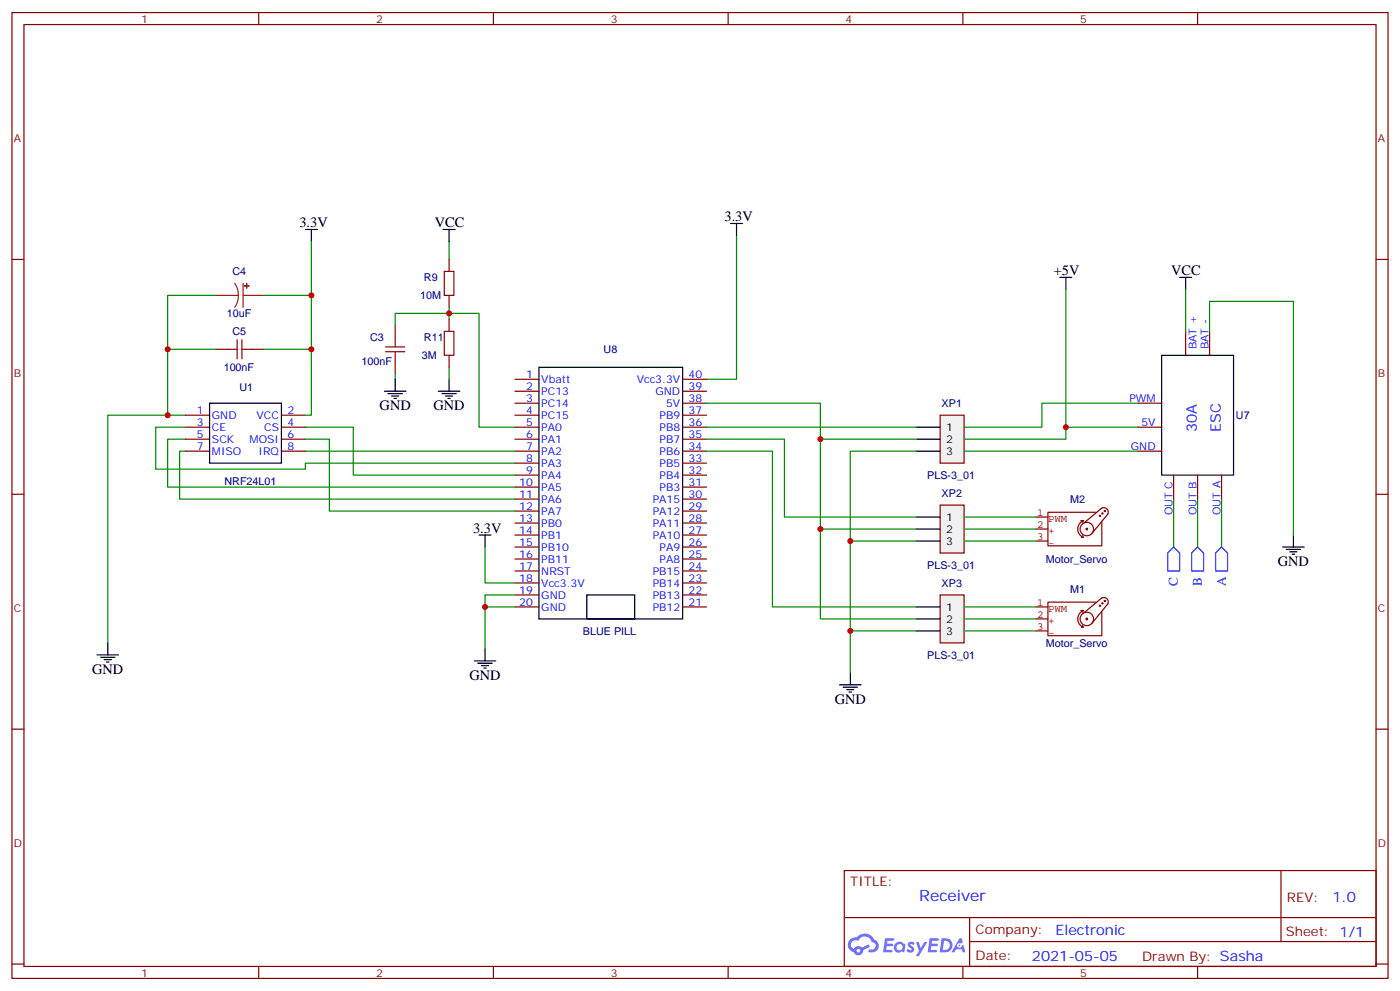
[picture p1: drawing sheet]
<svg xmlns="http://www.w3.org/2000/svg" width="412mm" height="292mm" viewBox="0 0 412 292" stroke-linecap="round" stroke-linejoin="round" font-family="sans-serif">
<g fill="none" stroke="#870000" stroke-width=".35">
<path d="M3.5 3.7h405.4v284.3h-405.4zM7.1 7.2h398.2v277.3h-398.2zM76.2 3.7v3.5M145.3 3.7v3.5M214.5 3.7v3.5M283.6 3.7v3.5M352.8 3.7v3.5M3.5 76.4h3.6M405.3 76.4h3.6M3.5 145.5h3.6M405.3 145.5h3.6M3.5 214.7h3.6"/>
<path d="M405.3 214.7h3.6M248.7 256.3h156.6v28.2h-156.6zM377.3 256.3v20.9M248.7 270.1h156.5M285.6 277.2h119.6M285.6 270.1v14.2M3.5 283.8h3.6M76.2 284.5v3.5M145.3 284.5v3.5M214.5 284.5v3.5M283.6 284.5v3.5M352.8 284.5v3.5"/>
<path d="M405.3 283.8h3.6"/>
</g>
<g fill="#5487ff">
<path d="M267.7 277.5a1.22 1.22 0 0 1 1.7 .2l-.4 .6a.47 .47 0 0 0-.3-.4 .47 .47 0 0 0-.5 .2l.1 .2a1.14 1.14 0 0 1 .8 1.8 1.14 1.14 0 0 1-1.9 0l-.2-.2 .5-.6 .7 .5a.29 .29 0 0 0 .3-.3 .29 .29 0 0 0-.2-.3 1.04 1.04 0 0 1-.6-1.7z"/>
<path d="M260.7 276.2h2.4l.3 .2-.2 .5-1.8 .1-.1 .8h1.5l.3 .4-.3 .4h-1.6l-.2 1.1h1.7l.2 .3-.2 .3-2.6 .1z"/>
<path d="M273.8 276.2h2.4l.3 .2-.1 .5-1.8 .1-.2 .8h1.6l.3 .4-.4 .4-1.6-.1-.1 1.1 1.7 .1 .2 .3-.2 .3-2.6 .1z"/>
<path d="M282.6 276.2h.7l.3 1.3-.6 .3a.69 .69 0 0 0-1 .3 .69 .69 0 0 0 .4 .9 .69 .69 0 0 0 .9-.6l.5-.2 .6 2.2h-.8l-.2-.9h-1.8l-.5 .9h-.8z"/>
<path d="M269.8 277.3h.8l.6 1.8 1.1-1.8h.9l-2.6 4.2h-.8l.9-1.5z"/>
<path d="M277.4 276.2l-.6 4.2h1.3a2.11 2.11 0 0 0 2.5-2.1 2.11 2.11 0 0 0-2.5-2.1zM278.1 277a1.39 1.39 0 0 1 1.7 1.4 1.39 1.39 0 0 1-1.8 1.2h-.3z"/>
<path d="M263.7 277.8a1.54 1.54 0 0 0-.1 2.2 1.54 1.54 0 0 0 2.2 .1l.6 .3 .3-2.3-.2-.3h-.4a1.49 1.49 0 0 0-2.4 0zM264 278.8a.94 .94 0 0 1 1.8 0 .94 .94 0 0 1-1.8 0z"/>
<path d="M250.4 276.6a2.18 2.18 0 0 0 1.1 3.7 1.44 1.44 0 0 0 1.6 .9 1.44 1.44 0 0 0 1.2-1.4l2-1.1-.5-.7-1.9 1a1.47 1.47 0 0 0-2.4 .4 1.39 1.39 0 0 1-.7-1.9 1.39 1.39 0 0 1 2-.5 2.12 2.12 0 0 1 2.2-1.3 2.12 2.12 0 0 1 1.9 1.7 1.14 1.14 0 0 1 1.1 1.4 1.14 1.14 0 0 1-1.7 .7 .43 .43 0 0 0-.5 .4 .43 .43 0 0 0 .4 .5 1.98 1.98 0 0 0 2.5-1.2 1.98 1.98 0 0 0-1.2-2.6 3.1 3.1 0 0 0-5.3-.6l-.9 .1zM252.3 279.9a.55 .55 0 0 1 1.1 0 .55 .55 0 0 1-1.1 0z"/>
<circle cx="282.6" cy="278.3" r=".26"/>
</g>
<g fill="none" stroke="#008700" stroke-width=".35">
<path d="M91.7 71.1v51.1h-1.7M132.3 71.1v5.3M217 69.3v42.4h-8.9M63.5 87h-14.1v35.2M77.6 87h14.1M132.3 94v-1.7h8.8v33.5h10.6M132.3 90.5v1.8h-15.9v3.5M49.4 102.8h14.1M77.6 102.8h14.1M116.4 109.9v1.8M132.3 108.1v3.6M54.7 122.2h-23v67.1"/>
<path d="M54.7 132.8h-1.8v14.1h98.8M54.7 129.3h-5.3v14.1h102.3M90 125.8h14.1v14.1h47.6M90 132.8h61.7M151.7 178.7h-8.8v12.3M151.7 175.2h-8.8v3.5"/>
</g>
<g fill="none" stroke="#000" stroke-width=".35">
<path d="M90 67.6h3.5M91.7 67.6v3.5M130.5 67.6h3.6M132.3 67.6v3.5M215.2 65.8h3.5M217 65.8v3.5M61.7 118.7h21.2v17.6h-21.2zM113.2 115.2h6.4M114.3 115.9h4.2M115.4 116.6h2.1M116.1 117.3h.7M116.4 111.7v3.5"/>
<path d="M129.1 115.2h6.4M130.2 115.9h4.2M131.2 116.6h2.1M131.9 117.3h.7M132.3 111.7v3.5M158.7 108.1h42.4v74.1h-42.4zM172.9 175.2h14.1v7h-14.1zM28.6 192.8h6.3M29.6 193.5h4.3M30.7 194.2h2.1M31.4 194.9h.7M31.7 189.3v3.5"/>
<path d="M139.7 194.6h6.3M140.8 195.3h4.2M141.8 196h2.1M142.5 196.7h.7M142.9 191v3.6"/>
</g>
<path d="M130.9 79.9h2.8v7.1h-2.8zM116.4 99.3v2.8M130.9 97.5h2.8v7.1h-2.8zM67 102.8h2.8M69.8 100v5.7M71.3 102.8h2.8M71.3 100v5.7M113.6 103.5h5.6M113.6 102.1h5.6M116.4 103.5v2.9" fill="none" stroke="#a10000" stroke-width=".35"/>
<g fill="none" stroke="#870000" stroke-width=".35">
<path d="M132.3 76.4v3.5M116.4 95.8v3.5M132.3 87v3.5M132.3 94v3.5M63.5 102.8h3.5M74.1 102.8h3.5M116.4 106.4v3.5M132.3 104.6v3.5M151.7 111.7h7M151.7 115.2h7M151.7 118.7h7M201.1 111.7h7"/>
<path d="M201.1 115.2h7M201.1 118.7h7M54.7 122.2h7M54.7 125.8h7M54.7 129.3h7M54.7 132.8h7M82.9 122.2h7.1M82.9 125.8h7.1M82.9 129.3h7.1M82.9 132.8h7.1M151.7 122.2h7M151.7 125.8h7"/>
<path d="M151.7 129.3h7M151.7 132.8h7M151.7 136.3h7M151.7 139.9h7M201.1 122.2h7M201.1 125.8h7M201.1 129.3h7M201.1 132.8h7M201.1 136.3h7M201.1 139.9h7M151.7 143.4h7M151.7 146.9h7"/>
<path d="M151.7 150.5h7M151.7 154h7M151.7 157.5h7M201.1 143.4h7M201.1 146.9h7M201.1 150.5h7M201.1 154h7M201.1 157.5h7M151.7 161h7M151.7 164.6h7M151.7 168.1h7M151.7 171.6h7"/>
<path d="M151.7 175.2h7M151.7 178.7h7M201.1 161h7M201.1 164.6h7M201.1 168.1h7M201.1 171.6h7M201.1 175.2h7M201.1 178.7h7"/>
</g>
<path d="M63.5 87h6.7M69.1 83.4l.9 1.7 .2 1.9M70.2 87l-.2 1.8-.9 1.7M71.6 87h6M71.6 83.4v7.1" fill="none" stroke="#8c2424" stroke-width=".35"/>
<g fill="#8c2424" stroke="#8c2424" stroke-width=".35">
<path d="M72.6 83.4l.1 1.4z"/>
<path d="M72 84.1l1.4 .1z"/>
</g>
<g fill="none" stroke="#850000" stroke-width=".35">
<path d="M305.2 152.2h3.5M305.2 155.8h3.5M305.2 159.3h3.5M318.4 153.3h.7l-.2 .5M318.9 157.7l.2 .5h-.5M319.1 153.3a2.68 2.68 0 0 0-1.6 2.5 2.68 2.68 0 0 0 1.6 2.4M319.3 154l5.3-4.4a1.31 1.31 0 0 1 1.5 .2 1.31 1.31 0 0 1 .2 1.5l-4.7 5.9M320.4 155.8l-.3-.3-.2 .3 .4 .1M322.1 155.8a1.98 1.98 0 0 0-2.9-1.8 1.98 1.98 0 0 0-.1 3.4 1.98 1.98 0 0 0 3-1.5M322.8 150.8h-14.1v9.9h15.9v-7.1M324.2 151.9l-.2-.2-.2 .2 .4 .1M324.9 151.2l-.2-.2-.1 .2 .3 .1"/>
<path d="M325.6 150.5l-.2-.2-.1 .2 .3 .1M305.2 178.7h3.5M318.4 179.7h.7M319.1 179.7l-.2 .6M319.1 179.7a2.68 2.68 0 0 0-1.6 2.5 2.68 2.68 0 0 0 1.6 2.5M322.8 177.3h-14.1v9.8h15.9v-7M324.2 178.3l-.2-.1-.2 .1 .4 .1M324.9 177.6l-.2-.2-.1 .2 .3 .1M325.6 176.9l-.2-.2-.1 .2 .3 .1M305.2 182.2h3.5M305.2 185.7h3.5M318.6 184.7h.5"/>
<path d="M318.9 184.1l.2 .6M319.3 180.4l5.3-4.4a1.31 1.31 0 0 1 1.5 .3 1.31 1.31 0 0 1 .2 1.5l-4.7 5.8M320.4 182.2l-.3-.2-.2 .2 .4 .2M322.1 182.2a1.98 1.98 0 0 0-2.9-1.7 1.98 1.98 0 0 0-.1 3.4 1.98 1.98 0 0 0 3-1.5"/>
</g>
<path d="M276.9 122.2h7.1v14.1h-7.1z" fill="#f0f0f0" stroke="#870000" stroke-width=".35"/>
<path d="M269.9 125.8h7M269.9 129.3h7M269.9 132.8h7" fill="none" stroke="#000" stroke-width=".35"/>
<path d="M276.9 148.7h7.1v14.1h-7.1z" fill="#f0f0f0" stroke="#870000" stroke-width=".35"/>
<path d="M269.9 152.2h7M269.9 155.8h7M269.9 159.3h7" fill="none" stroke="#000" stroke-width=".35"/>
<path d="M276.9 175.2h7.1v14.1h-7.1z" fill="#f0f0f0" stroke="#870000" stroke-width=".35"/>
<g fill="none" stroke="#000" stroke-width=".35">
<path d="M312.2 81.7h3.5M314 81.7v3.5M347.5 81.7h3.5M349.2 81.7v3.5M342.2 104.6h21.2v35.3h-21.2zM141.1 157.5h3.5M142.9 157.5v3.5M381 157.5v3.5M269.9 178.7h7M377.8 161h6.4M378.9 161.7h4.2M379.9 162.5h2.2"/>
<path d="M380.6 163.2h.8M250.5 198.1v3.5M269.9 182.2h7M269.9 185.7h7M247.3 201.6h6.3M248.4 202.3h4.2M249.4 203h2.1M250.1 203.7h.7"/>
</g>
<g fill="none" stroke="#008700" stroke-width=".35">
<path d="M314 85.2v40.6M349.2 85.2v12.3M356.3 97.5v-8.8h24.7v68.8M208.1 118.7h33.6v63.5h28.2M335.1 118.7h-28.2v7.1h-22.9M54.7 125.8h-8.8v12.3h44.1v-1.8h61.7M90 129.3h7v21.2h54.7M208.1 129.3h23v22.9h38.8M208.1 132.8h19.4v45.9h42.4M208.1 125.8h61.8M241.7 129.3h28.2M269.9 132.8h-19.4v65.3"/>
<path d="M284 132.8h51.1M335.1 125.8h-21.1v3.5h-30M241.7 155.8h28.2M250.5 159.3h19.4M284 159.3h21.2M284 155.8h21.2M284 152.2h21.2M345.7 146.9v14.1M352.8 146.9v14.1M359.8 146.9v14.1M142.9 161v10.6h8.8M284 178.7h21.2"/>
<path d="M250.5 185.7h19.4M284 185.7h21.2M284 182.2h21.2"/>
</g>
<path d="M349.2 97.5v7.1M356.3 97.5v7.1M335.1 118.7h7.1M335.1 125.8h7.1M335.1 132.8h7.1M345.7 139.9v7M352.8 139.9v7M359.8 139.9v7" fill="none" stroke="#870000" stroke-width=".35"/>
<path d="M345.7 161l1.8 1.8v5.3h-3.5v-5.3zM352.8 161l1.7 1.8v5.3h-3.5v-5.3zM359.8 161l1.8 1.8v5.3h-3.5v-5.3z" fill="none" stroke="#00f" stroke-width=".35"/>
<g fill="#c00">
<circle cx="142.9" cy="178.7" r=".88"/>
<circle cx="132.3" cy="92.3" r=".88"/>
<circle cx="91.7" cy="87" r=".88"/>
<circle cx="91.7" cy="102.8" r=".88"/>
<circle cx="49.4" cy="122.2" r=".88"/>
<circle cx="49.4" cy="102.8" r=".88"/>
<circle cx="250.5" cy="159.3" r=".88"/>
<circle cx="250.5" cy="185.7" r=".88"/>
<circle cx="314" cy="125.8" r=".88"/>
<circle cx="241.7" cy="155.8" r=".88"/>
<circle cx="241.7" cy="129.3" r=".88"/>
</g>
<text font-size="4.6" fill="#00f" x="270.8" y="265.3">Receiver</text>
<g font-size="4.2">
<text x="213.4" y="65.1">3.3V</text>
<text x="88.2" y="66.9">3.3V</text>
<text x="128.1" y="66.9">VCC</text>
<text x="310.4" y="81">+5V</text>
<text x="345" y="81">VCC</text>
<text x="111.8" y="120.8">GND</text>
<text x="127.7" y="120.8">GND</text>
<text x="139.3" y="156.8">3.3V</text>
<text x="376.4" y="166.7">GND</text>
<text x="27.2" y="198.4">GND</text>
<text x="138.3" y="200.2">GND</text>
<text x="245.9" y="207.3">GND</text>
</g>
<g font-size="4.2" fill="#00f">
<text x="352.5" y="127.1" transform="rotate(-90 352.5 127.1)">30A</text>
<text x="359.6" y="127.3" transform="rotate(-90 359.6 127.3)">ESC</text>
<text x="392.5" y="265.6">1.0</text>
<text x="310.9" y="275.1">Electronic</text>
<text x="304" y="282.9">2021-05-05</text>
</g>
<g font-size="3.9" fill="#00f">
<text x="347" y="172.6" transform="rotate(-90 347 172.6)">C</text>
<text x="354" y="172.6" transform="rotate(-90 354 172.6)">B</text>
<text x="361.1" y="172.6" transform="rotate(-90 361.1 172.6)">A</text>
</g>
<g font-size="3.9" fill="#800">
<text x="250.5" y="260.9">TITLE:</text>
<text x="379.1" y="265.6">REV:</text>
<text x="287.4" y="275.1">Company:</text>
<text x="378.7" y="275.7">Sheet: 1/1</text>
<text x="287.4" y="282.8">Date:</text>
<text x="336.4" y="282.8">Drawn By: Sasha</text>
</g>
<g font-size="3.2" fill="#800">
<text x="41.6" y="6.7">1</text>
<text x="110.8" y="6.7">2</text>
<text x="179.9" y="6.7">3</text>
<text x="249.1" y="6.7">4</text>
<text x="318.2" y="6.7">5</text>
<text x="4.1" y="41.8">A</text>
<text x="405.9" y="41.8">A</text>
<text x="4.1" y="110.9">B</text>
<text x="405.9" y="110.9">B</text>
<text x="4.1" y="180.1">C</text>
<text x="405.9" y="180.1">C</text>
<text x="4.1" y="249.2">D</text>
<text x="405.9" y="249.2">D</text>
<text x="41.6" y="287.5">1</text>
<text x="110.8" y="287.5">2</text>
<text x="179.9" y="287.5">3</text>
<text x="249.1" y="287.5">4</text>
<text x="318.2" y="287.5">5</text>
</g>
<g font-size="3.2" fill="#000080">
<text x="68.4" y="81">C4</text>
<text x="124.9" y="82.8">R9</text>
<text x="123.8" y="88.1">10M</text>
<text x="66.8" y="93.4">10uF</text>
<text x="68.4" y="98.7">C5</text>
<text x="109" y="100.5">C3</text>
<text x="124.9" y="100.4">R11</text>
<text x="106.5" y="107.5">100nF</text>
<text x="124.3" y="105.7">3M</text>
<text x="177.8" y="103.9">U8</text>
<text x="65.9" y="109.3">100nF</text>
<text x="70.6" y="115.2">U1</text>
<text x="277.4" y="119.9">XP1</text>
<text x="364.1" y="123.4">U7</text>
<text x="66.1" y="142.8">NRF24L01</text>
<text x="273.1" y="141.1">PLS-3_01</text>
<text x="277.4" y="146.3">XP2</text>
<text x="315.2" y="148.1">M2</text>
<text x="273.1" y="167.5">PLS-3_01</text>
<text x="308.1" y="165.7">Motor_Servo</text>
<text x="277.4" y="172.8">XP3</text>
<text x="315.2" y="174.6">M1</text>
<text x="171.7" y="186.9">BLUE PILL</text>
<text x="308.1" y="190.4">Motor_Servo</text>
<text x="273.1" y="194">PLS-3_01</text>
</g>
<g font-size="3.2" fill="#00f">
<text x="352.4" y="102.8" transform="rotate(-90 352.4 102.8)">BAT +</text>
<text x="356" y="102.8" transform="rotate(-90 356 102.8)">BAT -</text>
<text x="155" y="111.3">1</text>
<text x="159.5" y="112.7">Vbatt</text>
<text x="187.6" y="112.7">Vcc3.3V</text>
<text x="202.8" y="111.3">40</text>
<text x="155" y="114.8">2</text>
<text x="155" y="118.4">3</text>
<text x="159.5" y="116.2">PC13</text>
<text x="159.5" y="119.8">PC14</text>
<text x="193.1" y="116.2">GND</text>
<text x="196.2" y="119.8">5V</text>
<text x="202.8" y="118.4">38</text>
<text x="202.8" y="114.8">39</text>
<text x="332.7" y="118.4">PWM</text>
<text x="58" y="121.9">1</text>
<text x="58" y="125.4">3</text>
<text x="62.4" y="123.3">GND</text>
<text x="75.6" y="123.3">VCC</text>
<text x="84.7" y="121.9">2</text>
<text x="84.7" y="125.4">4</text>
<text x="155" y="121.9">4</text>
<text x="155" y="125.4">5</text>
<text x="159.5" y="123.3">PC15</text>
<text x="194.3" y="123.3">PB9</text>
<text x="202.8" y="125.4">36</text>
<text x="202.8" y="121.9">37</text>
<text x="336.2" y="125.4">5V</text>
<text x="58" y="128.9">5</text>
<text x="62.4" y="126.8">CE</text>
<text x="62.4" y="130.4">SCK</text>
<text x="73.5" y="130.4">MOSI</text>
<text x="77.8" y="126.8">CS</text>
<text x="84.7" y="128.9">6</text>
<text x="155" y="128.9">6</text>
<text x="159.5" y="126.8">PA0</text>
<text x="159.5" y="130.4">PA1</text>
<text x="194.3" y="130.4">PB7</text>
<text x="194.3" y="126.8">PB8</text>
<text x="202.8" y="128.9">35</text>
<text x="58" y="132.5">7</text>
<text x="62.4" y="133.9">MISO</text>
<text x="76.2" y="133.9">IRQ</text>
<text x="84.7" y="132.5">8</text>
<text x="155" y="132.5">7</text>
<text x="155" y="136">8</text>
<text x="159.5" y="133.9">PA2</text>
<text x="159.5" y="137.4">PA3</text>
<text x="194.3" y="137.4">PB5</text>
<text x="194.3" y="133.9">PB6</text>
<text x="202.8" y="136">33</text>
<text x="202.8" y="132.5">34</text>
<text x="333.1" y="132.5">GND</text>
<text x="153" y="143.1">10</text>
<text x="155" y="139.5">9</text>
<text x="159.5" y="140.9">PA4</text>
<text x="194.3" y="140.9">PB4</text>
<text x="202.8" y="143.1">31</text>
<text x="202.8" y="139.5">32</text>
<text x="153" y="146.6">11</text>
<text x="159.5" y="144.5">PA5</text>
<text x="159.5" y="148">PA6</text>
<text x="192.3" y="148">PA15</text>
<text x="194.3" y="144.5">PB3</text>
<text x="202.8" y="146.6">30</text>
<text x="153" y="150.1">12</text>
<text x="153" y="153.6">13</text>
<text x="159.5" y="151.5">PA7</text>
<text x="159.5" y="155">PB0</text>
<text x="192.3" y="155">PA11</text>
<text x="192.3" y="151.5">PA12</text>
<text x="202.8" y="153.6">28</text>
<text x="202.8" y="150.1">29</text>
<text x="345.4" y="151.7" transform="rotate(-90 345.4 151.7)">OUT C</text>
<text x="352.4" y="151.7" transform="rotate(-90 352.4 151.7)">OUT B</text>
<text x="359.5" y="151.7" transform="rotate(-90 359.5 151.7)">OUT A</text>
<text x="153" y="157.2">14</text>
<text x="153" y="160.7">15</text>
<text x="159.5" y="158.6">PB1</text>
<text x="192.3" y="158.6">PA10</text>
<text x="202.8" y="160.7">26</text>
<text x="202.8" y="157.2">27</text>
<text x="153" y="164.2">16</text>
<text x="153" y="167.7">17</text>
<text x="159.5" y="162.1">PB10</text>
<text x="159.5" y="165.6">PB11</text>
<text x="194.3" y="165.6">PA8</text>
<text x="194.3" y="162.1">PA9</text>
<text x="202.8" y="167.7">24</text>
<text x="202.8" y="164.2">25</text>
<text x="153" y="171.3">18</text>
<text x="159.5" y="169.2">NRST</text>
<text x="159.5" y="172.7">Vcc3.3V</text>
<text x="192.3" y="172.7">PB14</text>
<text x="192.3" y="169.2">PB15</text>
<text x="202.8" y="171.3">23</text>
<text x="153" y="174.8">19</text>
<text x="153" y="178.3">20</text>
<text x="159.5" y="176.2">GND</text>
<text x="159.5" y="179.7">GND</text>
<text x="192.3" y="179.7">PB12</text>
<text x="192.3" y="176.2">PB13</text>
<text x="202.8" y="178.3">21</text>
<text x="202.8" y="174.8">22</text>
</g>
<g font-size="3.2">
<text x="278.7" y="126.8">1</text>
<text x="278.7" y="130.4">2</text>
<text x="278.7" y="133.9">3</text>
<text x="278.7" y="153.3">1</text>
<text x="278.7" y="156.8">2</text>
<text x="278.7" y="160.3">3</text>
<text x="278.7" y="179.7">1</text>
<text x="278.7" y="183.3">2</text>
<text x="278.7" y="186.8">3</text>
</g>
<g font-size="3.2" fill="#840000">
<text x="305.5" y="151.9">1</text>
<text x="305.5" y="155.4">2</text>
<text x="308.7" y="153.7">PWM</text>
<text x="305.5" y="158.9">3</text>
<text x="308.7" y="157.3">+</text>
<text x="308.7" y="160.8">-</text>
<text x="305.5" y="178.3">1</text>
<text x="305.5" y="181.9">2</text>
<text x="305.5" y="185.4">3</text>
<text x="308.7" y="180.2">PWM</text>
<text x="308.7" y="183.7">+</text>
<text x="308.7" y="187.2">-</text>
</g>
</svg>
